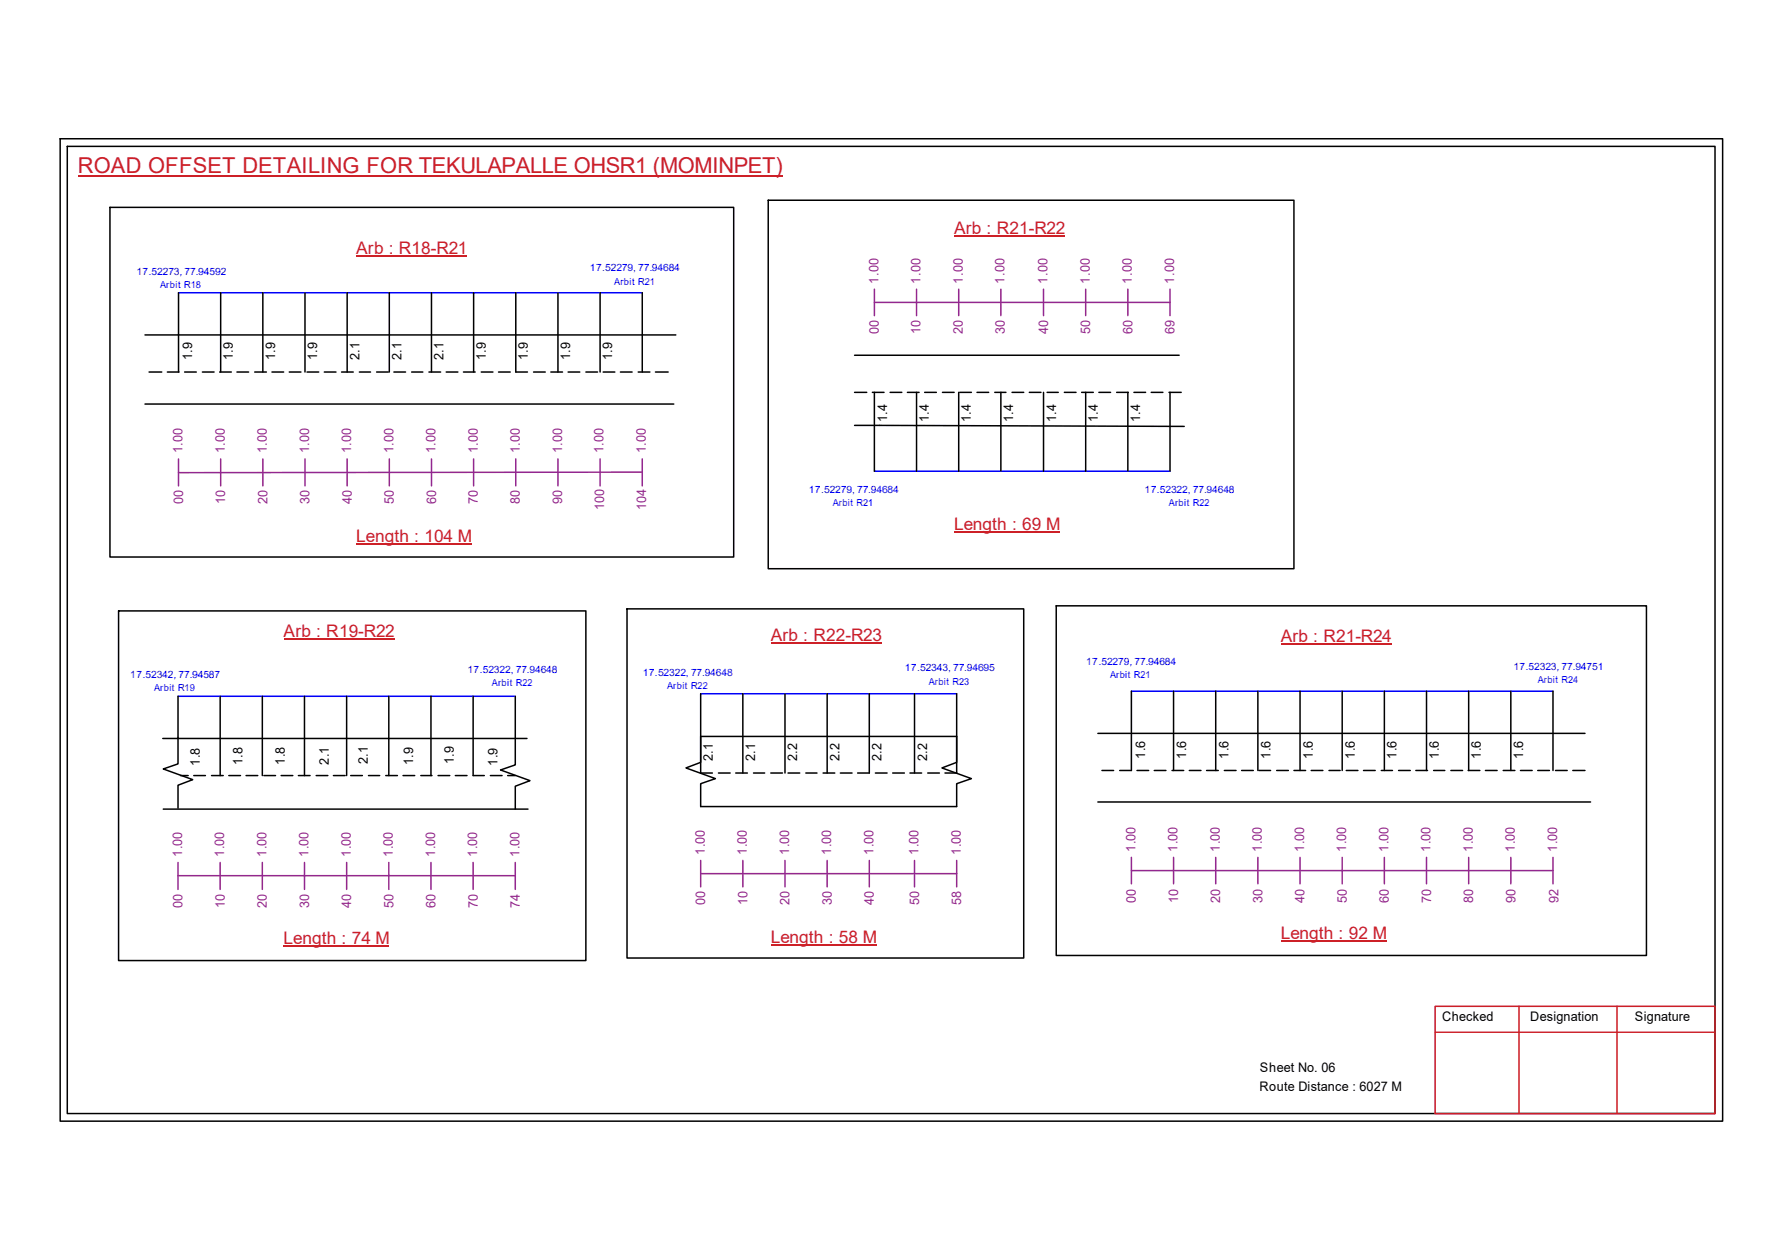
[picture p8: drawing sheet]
<svg xmlns="http://www.w3.org/2000/svg" width="297mm" height="210mm" viewBox="0 0 297 210" stroke-linecap="round" stroke-linejoin="round" font-family="sans-serif">
<g fill="none" stroke="#000" stroke-width=".25">
<path d="M10 23.1h277.1v163.7h-277.1zM11.2 24.4h274.7v161.1h-274.7zM18.3 34.5h104v58.3h-104zM128.1 33.4h87.6v61.3h-87.6zM24.2 55.8h88.4M29.8 48.8v13.2M36.8 48.8v13.2M43.8 48.8v13.2M50.8 48.8v13.2M57.9 48.8v13.2M64.9 48.8v13.2M71.9 48.8v13.2"/>
<path d="M78.9 48.8v13.2M86 48.8v13.2h1.9M93 48.8v13.2M100 48.8v13.2M107.1 48.8v13.2M142.4 59.2h54.2M24.2 67.3h88.1M24.8 62h2.2M27.9 62h1.9M30.8 62h1.9M33.7 62h2M36.6 62h2"/>
<path d="M39.5 62h1.9M42.5 62h1.9M45.3 62h2M48.2 62h2M51.2 62h1.9M54.1 62h1.9M56.9 62h2M59.9 62h1.9M62.8 62h1.9M65.7 62h1.9M68.6 62h1.9M71.5 62h1.9"/>
<path d="M74.4 62h1.9M77.3 62h1.9M80.2 62h2M83.1 62h1.9M88.9 62h2M91.8 62h2M94.7 62h1.9M97.7 62h1.9M100.5 62h2M103.4 62h2M106.4 62h1.9M109.3 62h2.1"/>
<path d="M142.4 70.9l55 .1M142.4 65.4h2.1M145.4 65.4h2M145.8 65.4v13.1M148.4 65.4h1.9M151.3 65.4h1.9M152.8 65.4v13.1M154.1 65.4h2M157.1 65.4h1.9M159.8 65.4v13.1M160 65.4h1.9M162.9 65.4h1.9"/>
<path d="M165.8 65.4h1.9M166.8 65.4v13.1M168.7 65.4h1.9M171.6 65.4h1.9M173.9 65.4v13.1M174.5 65.4h1.9M177.4 65.4h2M180.3 65.4h1.9M181 65.4v13.1M183.2 65.4h1.9M186.1 65.4h2M188 65.4v13.1"/>
<path d="M189 65.4h2M191.9 65.4h1.9M194.9 65.4h2M195 65.4v13.1M19.8 101.8h77.9v58.2h-77.9zM29.7 116v7M36.7 116v13.2M43.7 116v13.2M50.8 116v13.2M57.8 116v13.2M64.8 116v13.2M71.8 116v13.2"/>
<path d="M78.9 116v13.2h1.8M85.9 116v11.4l-2.5 .9 4.9 1.7-2.4 1v3.8M104.5 101.4h66.1v58.2h-66.1zM116.8 115.6v13.2h1.9M123.8 115.6v13.2M130.8 115.6v13.2M137.9 115.6v13.2M144.9 115.6v13.2h-1.9M152.4 115.6v13.2M159.5 115.6v13.2h-2M176.1 100.9h98.3v58.3h-98.3zM188.6 115.1v13.3h-2"/>
<path d="M195.6 115.1v13.3M202.6 115.1v13.3M209.7 115.1v13.3M216.7 115.1v13.3M223.7 115.1v13.3M230.8 115.1v13.3M237.8 115.1v13.3M244.8 115.1v13.3M251.8 115.1v13.3M258.9 115.1v13.3M27.1 123h60.7M27.2 134.8h60.8"/>
<path d="M29.7 122.9v4.4l-2.5 .8 4.9 1.8-2.4 .9v3.8M30.1 129.2h1.3M32.3 129.2h1.9M35.3 129.2h1.9M38.1 129.2h2M41 129.2h2M44 129.2h1.9M46.9 129.2h1.9M49.7 129.2h2M52.7 129.2h1.9M55.6 129.2h1.9M58.5 129.2h1.9"/>
<path d="M61.4 129.2h1.9M64.3 129.2h1.9M67.2 129.2h1.9M70.1 129.2h1.9M73 129.2h2M75.9 129.2h1.9M81.7 129.2h2M84.6 129.2h1.3M116.8 122.7h42.7v4.3l-2.5 .9 4.9 1.8-2.4 .9v3.8h-42.7v-3.8l2.4-.9-4.9-1.8 2.5-.9zM119.8 128.8h1.9M122.6 128.8h2M125.6 128.8h1.9"/>
<path d="M128.5 128.8h1.9M131.4 128.8h1.9M134.3 128.8h1.9M137.2 128.8h1.9M140.1 128.8h1.9M145.9 128.8h2M148.8 128.8h1.9M151.7 128.8h1.9M154.6 128.8h2M183 122.2h81.2M183 133.6h82.1M183.7 128.4h1.9"/>
<path d="M189.5 128.4h2M192.4 128.4h1.9M195.4 128.4h1.9M198.2 128.4h2M201.1 128.4h2M204.1 128.4h1.9M207 128.4h1.9M209.8 128.4h2M212.8 128.4h2M215.7 128.4h1.9M218.6 128.4h1.9M221.5 128.4h1.9"/>
<path d="M224.4 128.4h2M227.3 128.4h1.9M230.2 128.4h1.9M233.1 128.4h2M236 128.4h2M239 128.4h1.8M241.8 128.4h2M244.7 128.4h2M247.6 128.4h2M250.6 128.4h1.9M253.4 128.4h2M256.3 128.4h2"/>
<path d="M259.3 128.4h1.9M262.2 128.4h2"/>
</g>
<path d="M239.2 167.6h46.7v17.9h-46.7zM239.2 172h46.7M253.2 167.6v17.9M269.5 167.6v17.9" fill="none" stroke="#cc1f26" stroke-width=".25"/>
<path d="M13 29.3h117.4" fill="none" stroke="#cd2027" stroke-width=".25"/>
<path d="M29.8 48.8h77.3M145.8 78.5h49.2M29.7 116h56.2M116.8 115.6h42.7M188.6 115.1h70.3" fill="none" stroke="#00f" stroke-width=".25"/>
<g fill="none" stroke="#93278f" stroke-width=".25">
<path d="M145.8 50.4h49.2M145.8 48.2v4.4M152.8 48.2v4.4M159.8 48.2v4.4M166.8 48.2v4.4M173.9 48.2v4.4M181 48.2v4.4M188 48.2v4.4M195 48.2v4.4M29.8 76.5v4.4M36.8 76.5v4.4M43.8 76.5v4.4"/>
<path d="M50.8 76.5v4.4M57.9 76.5v4.4M64.9 76.5v4.4M71.9 76.5v4.4M78.9 76.5v4.4M86 76.5v4.4M93 76.5v4.4M100 76.5v4.4M107.1 78.7h-77.3M107.1 76.5v4.4M29.7 145.9h56.2M29.7 143.7v4.5"/>
<path d="M36.7 143.7v4.5M43.7 143.7v4.5M50.8 143.7v4.5M57.8 143.7v4.5M64.8 143.7v4.5M71.8 143.7v4.5M78.9 143.7v4.5M85.9 143.7v4.5M116.8 145.5h42.7M116.8 143.3v4.4M123.8 143.3v4.4M130.8 143.3v4.4"/>
<path d="M137.9 143.3v4.4M144.9 143.3v4.4M152.4 143.3v4.4M159.5 143.3v4.4M188.6 145h70.3M188.6 142.8v4.4M195.6 142.8v4.4M202.6 142.8v4.4M209.7 142.8v4.4M216.7 142.8v4.4M223.7 142.8v4.4M230.8 142.8v4.4"/>
<path d="M237.8 142.8v4.4M244.8 142.8v4.4M251.8 142.8v4.4M258.9 142.8v4.4"/>
</g>
<path d="M159 39.3h18.5M59.4 42.6h18.4M59.4 90.7h19.2M159 88.6h17.7M47.3 106.4h18.4M128.5 107.1h18.4M213.5 107.3h18.4M47.3 157.6h17.6M128.5 157.5h17.6M213.5 156.8h17.6" fill="none" stroke="#cd2027" stroke-width=".17"/>
<text font-size="3.6" fill="#cd2027" x="13" y="28.9">ROAD OFFSET DETAILING FOR TEKULAPALLE OHSR1 (MOMINPET)</text>
<g font-size="2.9" fill="#cd2027">
<text x="159" y="38.9">Arb : R21-R22</text>
<text x="59.4" y="42.2">Arb : R18-R21</text>
<text x="159" y="88.3">Length : 69 M</text>
<text x="59.4" y="90.3">Length : 104 M</text>
<text x="47.3" y="106.1">Arb : R19-R22</text>
<text x="128.5" y="106.8">Arb : R22-R23</text>
<text x="213.5" y="106.9">Arb : R21-R24</text>
<text x="47.3" y="157.2">Length : 74 M</text>
<text x="128.5" y="157.1">Length : 58 M</text>
<text x="213.5" y="156.5">Length : 92 M</text>
</g>
<g font-size="2.2" fill="#93278f">
<text x="146.4" y="47.2" transform="rotate(-90 146.4 47.2)">1.00</text>
<text x="153.5" y="47.2" transform="rotate(-90 153.5 47.2)">1.00</text>
<text x="160.5" y="47.2" transform="rotate(-90 160.5 47.2)">1.00</text>
<text x="167.4" y="47.2" transform="rotate(-90 167.4 47.2)">1.00</text>
<text x="174.6" y="47.2" transform="rotate(-90 174.6 47.2)">1.00</text>
<text x="181.6" y="47.2" transform="rotate(-90 181.6 47.2)">1.00</text>
<text x="188.7" y="47.2" transform="rotate(-90 188.7 47.2)">1.00</text>
<text x="195.7" y="47.2" transform="rotate(-90 195.7 47.2)">1.00</text>
<text x="146.5" y="55.7" transform="rotate(-90 146.5 55.7)">00</text>
<text x="153.5" y="55.7" transform="rotate(-90 153.5 55.7)">10</text>
<text x="160.5" y="55.7" transform="rotate(-90 160.5 55.7)">20</text>
<text x="167.5" y="55.7" transform="rotate(-90 167.5 55.7)">30</text>
<text x="174.7" y="55.7" transform="rotate(-90 174.7 55.7)">40</text>
<text x="181.7" y="55.7" transform="rotate(-90 181.7 55.7)">50</text>
<text x="188.8" y="55.7" transform="rotate(-90 188.8 55.7)">60</text>
<text x="195.8" y="55.7" transform="rotate(-90 195.8 55.7)">69</text>
<text x="30.4" y="75.5" transform="rotate(-90 30.4 75.5)">1.00</text>
<text x="37.5" y="75.5" transform="rotate(-90 37.5 75.5)">1.00</text>
<text x="44.5" y="75.5" transform="rotate(-90 44.5 75.5)">1.00</text>
<text x="51.5" y="75.5" transform="rotate(-90 51.5 75.5)">1.00</text>
<text x="58.5" y="75.5" transform="rotate(-90 58.5 75.5)">1.00</text>
<text x="65.6" y="75.5" transform="rotate(-90 65.6 75.5)">1.00</text>
<text x="72.6" y="75.5" transform="rotate(-90 72.6 75.5)">1.00</text>
<text x="79.6" y="75.5" transform="rotate(-90 79.6 75.5)">1.00</text>
<text x="86.7" y="75.5" transform="rotate(-90 86.7 75.5)">1.00</text>
<text x="93.7" y="75.5" transform="rotate(-90 93.7 75.5)">1.00</text>
<text x="100.6" y="75.5" transform="rotate(-90 100.6 75.5)">1.00</text>
<text x="107.7" y="75.5" transform="rotate(-90 107.7 75.5)">1.00</text>
<text x="30.5" y="84" transform="rotate(-90 30.5 84)">00</text>
<text x="37.5" y="84" transform="rotate(-90 37.5 84)">10</text>
<text x="44.6" y="84" transform="rotate(-90 44.6 84)">20</text>
<text x="51.6" y="84" transform="rotate(-90 51.6 84)">30</text>
<text x="58.6" y="84" transform="rotate(-90 58.6 84)">40</text>
<text x="65.7" y="84" transform="rotate(-90 65.7 84)">50</text>
<text x="72.7" y="84" transform="rotate(-90 72.7 84)">60</text>
<text x="79.6" y="84" transform="rotate(-90 79.6 84)">70</text>
<text x="86.7" y="84" transform="rotate(-90 86.7 84)">80</text>
<text x="93.7" y="84" transform="rotate(-90 93.7 84)">90</text>
<text x="100.7" y="85" transform="rotate(-90 100.7 85)">100</text>
<text x="107.7" y="85" transform="rotate(-90 107.7 85)">104</text>
<text x="30.3" y="142.7" transform="rotate(-90 30.3 142.7)">1.00</text>
<text x="37.4" y="142.7" transform="rotate(-90 37.4 142.7)">1.00</text>
<text x="44.4" y="142.7" transform="rotate(-90 44.4 142.7)">1.00</text>
<text x="51.4" y="142.7" transform="rotate(-90 51.4 142.7)">1.00</text>
<text x="58.5" y="142.7" transform="rotate(-90 58.5 142.7)">1.00</text>
<text x="65.5" y="142.7" transform="rotate(-90 65.5 142.7)">1.00</text>
<text x="72.5" y="142.7" transform="rotate(-90 72.5 142.7)">1.00</text>
<text x="79.5" y="142.7" transform="rotate(-90 79.5 142.7)">1.00</text>
<text x="86.6" y="142.7" transform="rotate(-90 86.6 142.7)">1.00</text>
<text x="117.5" y="142.4" transform="rotate(-90 117.5 142.4)">1.00</text>
<text x="124.5" y="142.4" transform="rotate(-90 124.5 142.4)">1.00</text>
<text x="131.5" y="142.4" transform="rotate(-90 131.5 142.4)">1.00</text>
<text x="138.6" y="142.4" transform="rotate(-90 138.6 142.4)">1.00</text>
<text x="145.6" y="142.4" transform="rotate(-90 145.6 142.4)">1.00</text>
<text x="153.1" y="142.4" transform="rotate(-90 153.1 142.4)">1.00</text>
<text x="160.1" y="142.4" transform="rotate(-90 160.1 142.4)">1.00</text>
<text x="189.3" y="141.9" transform="rotate(-90 189.3 141.9)">1.00</text>
<text x="196.3" y="141.9" transform="rotate(-90 196.3 141.9)">1.00</text>
<text x="203.3" y="141.9" transform="rotate(-90 203.3 141.9)">1.00</text>
<text x="210.4" y="141.9" transform="rotate(-90 210.4 141.9)">1.00</text>
<text x="217.4" y="141.9" transform="rotate(-90 217.4 141.9)">1.00</text>
<text x="224.4" y="141.9" transform="rotate(-90 224.4 141.9)">1.00</text>
<text x="231.4" y="141.9" transform="rotate(-90 231.4 141.9)">1.00</text>
<text x="238.5" y="141.9" transform="rotate(-90 238.5 141.9)">1.00</text>
<text x="245.5" y="141.9" transform="rotate(-90 245.5 141.9)">1.00</text>
<text x="252.5" y="141.9" transform="rotate(-90 252.5 141.9)">1.00</text>
<text x="259.5" y="141.9" transform="rotate(-90 259.5 141.9)">1.00</text>
<text x="30.4" y="151.2" transform="rotate(-90 30.4 151.2)">00</text>
<text x="37.5" y="151.2" transform="rotate(-90 37.5 151.2)">10</text>
<text x="44.5" y="151.2" transform="rotate(-90 44.5 151.2)">20</text>
<text x="51.5" y="151.2" transform="rotate(-90 51.5 151.2)">30</text>
<text x="58.5" y="151.2" transform="rotate(-90 58.5 151.2)">40</text>
<text x="65.6" y="151.2" transform="rotate(-90 65.6 151.2)">50</text>
<text x="72.6" y="151.2" transform="rotate(-90 72.6 151.2)">60</text>
<text x="79.6" y="151.2" transform="rotate(-90 79.6 151.2)">70</text>
<text x="86.7" y="151.2" transform="rotate(-90 86.7 151.2)">74</text>
<text x="117.6" y="150.8" transform="rotate(-90 117.6 150.8)">00</text>
<text x="124.6" y="150.8" transform="rotate(-90 124.6 150.8)">10</text>
<text x="131.6" y="150.8" transform="rotate(-90 131.6 150.8)">20</text>
<text x="138.6" y="150.8" transform="rotate(-90 138.6 150.8)">30</text>
<text x="145.7" y="150.8" transform="rotate(-90 145.7 150.8)">40</text>
<text x="153.2" y="150.8" transform="rotate(-90 153.2 150.8)">50</text>
<text x="160.2" y="150.8" transform="rotate(-90 160.2 150.8)">58</text>
<text x="189.4" y="150.4" transform="rotate(-90 189.4 150.4)">00</text>
<text x="196.4" y="150.4" transform="rotate(-90 196.4 150.4)">10</text>
<text x="203.4" y="150.4" transform="rotate(-90 203.4 150.4)">20</text>
<text x="210.4" y="150.4" transform="rotate(-90 210.4 150.4)">30</text>
<text x="217.5" y="150.4" transform="rotate(-90 217.5 150.4)">40</text>
<text x="224.5" y="150.4" transform="rotate(-90 224.5 150.4)">50</text>
<text x="231.5" y="150.4" transform="rotate(-90 231.5 150.4)">60</text>
<text x="238.5" y="150.4" transform="rotate(-90 238.5 150.4)">70</text>
<text x="245.6" y="150.4" transform="rotate(-90 245.6 150.4)">80</text>
<text x="252.6" y="150.4" transform="rotate(-90 252.6 150.4)">90</text>
<text x="259.8" y="150.5" transform="rotate(-90 259.8 150.5)">92</text>
</g>
<g font-size="2.2">
<text x="32" y="60" transform="rotate(-90 32 60)">1.9</text>
<text x="38.8" y="60" transform="rotate(-90 38.8 60)">1.9</text>
<text x="45.8" y="60" transform="rotate(-90 45.8 60)">1.9</text>
<text x="52.9" y="60" transform="rotate(-90 52.9 60)">1.9</text>
<text x="59.9" y="60" transform="rotate(-90 59.9 60)">2.1</text>
<text x="66.9" y="60" transform="rotate(-90 66.9 60)">2.1</text>
<text x="74" y="60" transform="rotate(-90 74 60)">2.1</text>
<text x="81" y="60" transform="rotate(-90 81 60)">1.9</text>
<text x="88" y="60" transform="rotate(-90 88 60)">1.9</text>
<text x="95" y="60" transform="rotate(-90 95 60)">1.9</text>
<text x="102.1" y="60" transform="rotate(-90 102.1 60)">1.9</text>
<text x="147.9" y="70.4" transform="rotate(-90 147.9 70.4)">1.4</text>
<text x="154.8" y="70.4" transform="rotate(-90 154.8 70.4)">1.4</text>
<text x="161.8" y="70.4" transform="rotate(-90 161.8 70.4)">1.4</text>
<text x="168.9" y="70.4" transform="rotate(-90 168.9 70.4)">1.4</text>
<text x="176.1" y="70.4" transform="rotate(-90 176.1 70.4)">1.4</text>
<text x="183" y="70.4" transform="rotate(-90 183 70.4)">1.4</text>
<text x="190" y="70.4" transform="rotate(-90 190 70.4)">1.4</text>
<text x="33.3" y="127.6" transform="rotate(-90 33.3 127.6)">1.8</text>
<text x="40.4" y="127.5" transform="rotate(-90 40.4 127.5)">1.8</text>
<text x="47.5" y="127.4" transform="rotate(-90 47.5 127.4)">1.8</text>
<text x="54.8" y="127.4" transform="rotate(-90 54.8 127.4)">2.1</text>
<text x="61.3" y="127.3" transform="rotate(-90 61.3 127.3)">2.1</text>
<text x="68.9" y="127.5" transform="rotate(-90 68.9 127.5)">1.9</text>
<text x="75.6" y="127.3" transform="rotate(-90 75.6 127.3)">1.9</text>
<text x="82.9" y="127.6" transform="rotate(-90 82.9 127.6)">1.9</text>
<text x="118.8" y="126.8" transform="rotate(-90 118.8 126.8)">2.1</text>
<text x="125.9" y="126.8" transform="rotate(-90 125.9 126.8)">2.1</text>
<text x="132.9" y="126.8" transform="rotate(-90 132.9 126.8)">2.2</text>
<text x="139.9" y="126.8" transform="rotate(-90 139.9 126.8)">2.2</text>
<text x="146.9" y="126.8" transform="rotate(-90 146.9 126.8)">2.2</text>
<text x="154.6" y="126.8" transform="rotate(-90 154.6 126.8)">2.2</text>
<text x="190.9" y="126.4" transform="rotate(-90 190.9 126.4)">1.6</text>
<text x="197.7" y="126.4" transform="rotate(-90 197.7 126.4)">1.6</text>
<text x="204.8" y="126.4" transform="rotate(-90 204.8 126.4)">1.6</text>
<text x="211.8" y="126.4" transform="rotate(-90 211.8 126.4)">1.6</text>
<text x="218.8" y="126.4" transform="rotate(-90 218.8 126.4)">1.6</text>
<text x="225.8" y="126.4" transform="rotate(-90 225.8 126.4)">1.6</text>
<text x="232.8" y="126.4" transform="rotate(-90 232.8 126.4)">1.6</text>
<text x="239.8" y="126.4" transform="rotate(-90 239.8 126.4)">1.6</text>
<text x="246.8" y="126.4" transform="rotate(-90 246.8 126.4)">1.6</text>
<text x="253.9" y="126.4" transform="rotate(-90 253.9 126.4)">1.6</text>
<text x="240.4" y="170.1">Checked</text>
<text x="255.1" y="170.1">Designation</text>
<text x="272.5" y="170.1">Signature</text>
<text x="210" y="178.6">Sheet No. 06</text>
<text x="209.9" y="181.7">Route Distance : 6027 M</text>
</g>
<g font-size="1.7" fill="#00f">
<text x="22.7" y="45.8">17.52273, 77.94592</text>
<text x="98.3" y="45.2">17.52279, 77.94684</text>
<text x="134.8" y="82.2">17.52279, 77.94684</text>
<text x="190.8" y="82.2">17.52322, 77.94648</text>
<text x="21.7" y="112.9">17.52342, 77.94587</text>
<text x="77.9" y="112.1">17.52322, 77.94648</text>
<text x="107.1" y="112.7">17.52322, 77.94648</text>
<text x="150.8" y="111.8">17.52343, 77.94695</text>
<text x="181.1" y="110.8">17.52279, 77.94684</text>
<text x="252.3" y="111.6">17.52323, 77.94751</text>
</g>
<g font-size="1.6" fill="#00f">
<text x="26.7" y="47.9">Arbit R18</text>
<text x="102.4" y="47.4">Arbit R21</text>
<text x="138.8" y="84.3">Arbit R21</text>
<text x="194.9" y="84.3">Arbit R22</text>
<text x="185" y="112.9">Arbit R21</text>
<text x="256.3" y="113.8">Arbit R24</text>
<text x="25.7" y="115.1">Arbit R19</text>
<text x="82" y="114.3">Arbit R22</text>
<text x="111.2" y="114.8">Arbit R22</text>
<text x="154.8" y="114">Arbit R23</text>
</g>
</svg>
